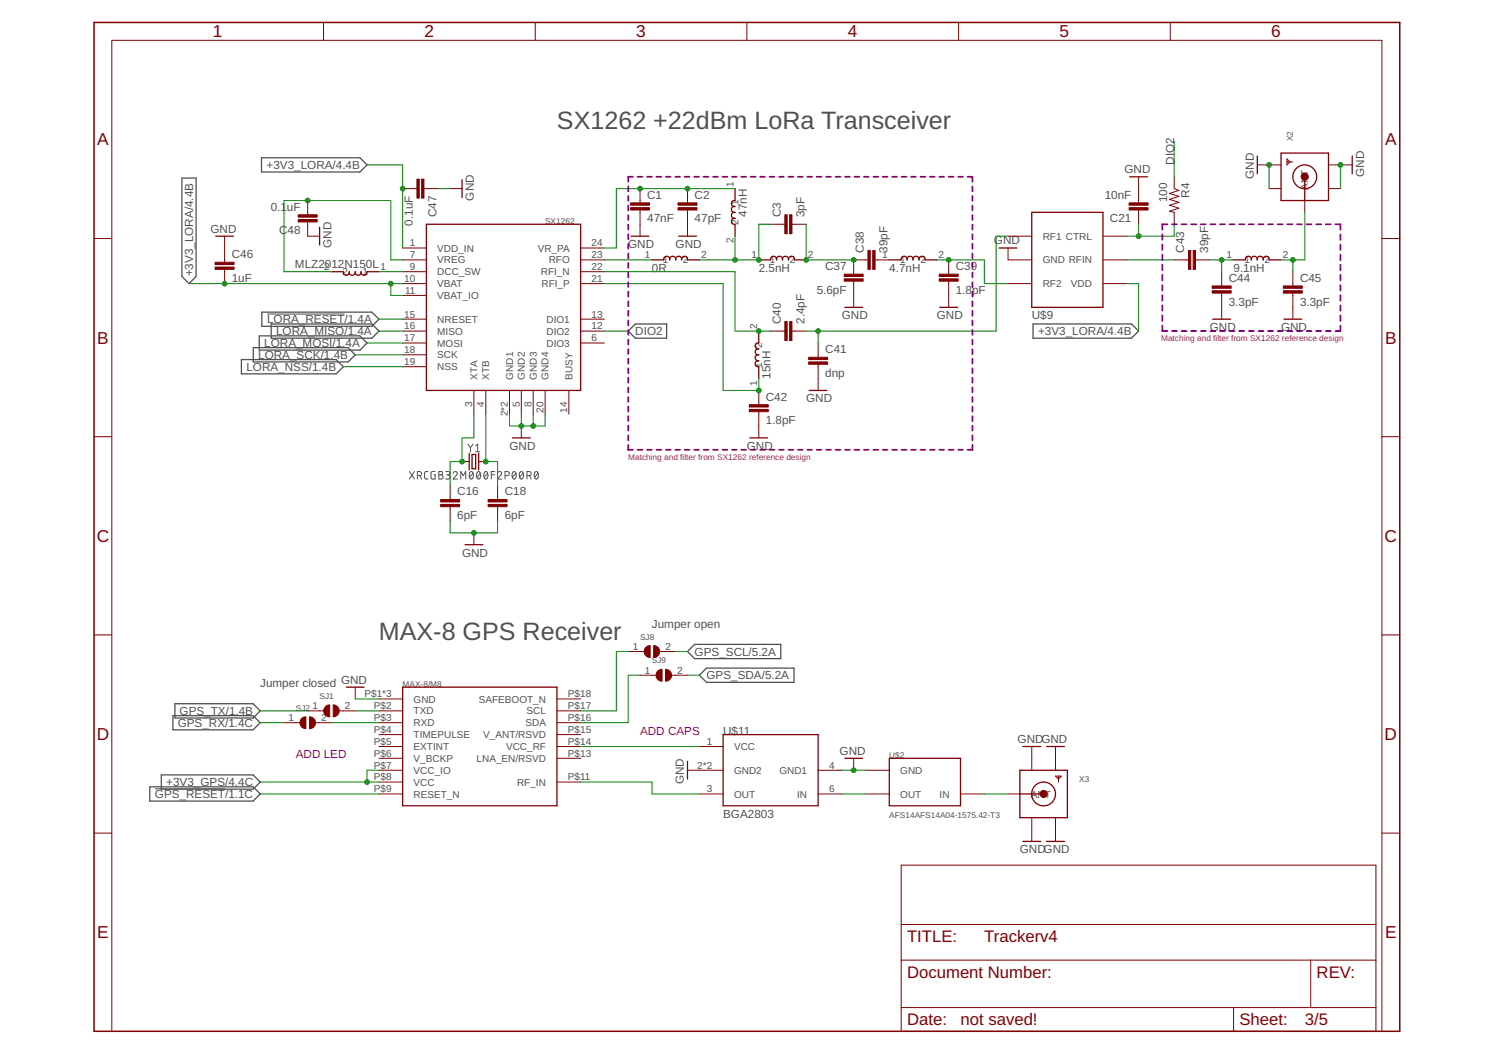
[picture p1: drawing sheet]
<svg xmlns="http://www.w3.org/2000/svg" width="297mm" height="210mm" viewBox="0 0 297 210" stroke-linecap="round" stroke-linejoin="round" font-family="sans-serif">
<g fill="none" stroke="#505050" stroke-width=".2">
<path d="M53.1 62.5h15.4M81.4 93.8l1 1.5M82.4 93.8l-1 1.5M83 94.6h.5a.41 .41 0 0 0 .4-.4 .41 .41 0 0 0-.4-.4h-.5v1.5M83.5 94.6l.4 .7M85.2 93.8h-.5l-.2 .3v1l.2 .2h.5M86.6 93.8h-.7l-.1 .2-.1 1 .2 .3h.7v-.8h-.3M87.3 93.8l.7 .1v.5l-.3 .1a.42 .42 0 0 1 .5 .4 .42 .42 0 0 1-.5 .4h-.4zM87.3 94.5h.4M88.7 93.8h.6l.2 .3-.2 .3-.4 .1M89.1 94.5a.42 .42 0 0 1 .4 .4 .42 .42 0 0 1-.4 .4h-.4M90.1 94.1a.41 .41 0 0 1 .6-.3 .41 .41 0 0 1 .2 .7l-.8 .8h.9"/>
<path d="M91.7 95.3v-1.5l.5 .8 .5-.8v1.5M93.1 88.4l.5 .7M93.5 93.9l.3-.1a.88 .88 0 0 1 0 1.5 .95 .95 0 0 1-.3-1.4zM93.6 89.1v.8M94.1 94.1l-.7 .9M94.1 88.4l-.5 .7M94.6 88.7l.4-.3v1.5M94.6 89.9h.9M95 93.9l.2-.1a.9 .9 0 0 1 0 1.5 .91 .91 0 0 1-.2-1.4zM95.5 94.1l-.6 .9M96.4 93.9l.3-.1a.88 .88 0 0 1 0 1.5 .95 .95 0 0 1-.3-1.4zM97 94.1l-.7 .9"/>
<path d="M97.7 94.5h.7M98.4 93.8h-.7v1.5M99 94.1a.41 .41 0 0 1 .5-.3 .41 .41 0 0 1 .2 .7l-.7 .8h.8M100.5 94.6h.4a.41 .41 0 0 0 .4-.4 .41 .41 0 0 0-.4-.4h-.4v1.5M102.1 93.9l.2-.1a.9 .9 0 0 1 0 1.5 .91 .91 0 0 1-.2-1.4zM102.6 94.1l-.6 .9M103.5 93.9l.2-.1a.88 .88 0 0 1 0 1.5 .93 .93 0 0 1-.2-1.4zM104.1 94.1l-.7 .9M104.8 94.6h.5a.41 .41 0 0 0 .4-.4 .41 .41 0 0 0-.4-.4h-.5v1.5M105.3 94.6l.4 .7M106.5 93.9l.2-.1a.88 .88 0 0 1 0 1.5 .95 .95 0 0 1-.2-1.4zM107 94.1l-.6 .9"/>
<path d="M30.8 157h14"/>
</g>
<g fill="none" stroke="#505050" stroke-width=".25">
<path d="M36.2 35.4h2.8v19.6l-1.4 1.4-1.4-1.4zM52 31.4h19.6l1.4 1.4-1.4 1.4h-19.6zM48 71.5h18.9l1.4 1.5-1.4 1.4h-18.9zM50.4 69.2h18.9l1.4 1.4-1.4 1.4h-18.9zM51.6 66.8h20l1.4 1.4-1.4 1.5h-20zM52.1 62.1h21.9l1.4 1.4-1.4 1.4h-21.9zM54 64.5h20l1.4 1.4-1.4 1.4h-20zM125 65.9l1.4-1.4h6.2v2.8h-6.2zM205.5 64.5h19.6l1.4 1.4-1.4 1.4h-19.6zM136.8 129.6l1.4-1.4h17.1v2.8h-17.1zM139.1 134.3l1.5-1.4h17.4v2.9h-17.4zM29.8 156.5h20.6l1.4 1.5-1.4 1.4h-20.6z"/>
<path d="M32.1 154.2h18.3l1.4 1.4-1.4 1.4h-18.3zM34.4 142.4h16l1.4 1.4-1.4 1.4h-16zM34.8 140h15.6l1.4 1.4-1.4 1.5h-15.6z"/>
</g>
<path d="M18.7 4.5h259.8v200.7h-259.8z" fill="none" stroke="#800000" stroke-width=".3"/>
<g fill="none" stroke="#800000" stroke-width=".2">
<path d="M64.4 4.5v3.5M106.5 4.5v3.5M148.6 4.5v3.5M190.7 4.5v3.5M232.8 4.5v3.5M61.2 39.9v2.8M80.1 37.5h2.9M84.4 37.5h2.8M89.6 37.5h2.3M127.3 37.5v2.9M136.8 37.5v2.9M226.5 35.2v5.2"/>
<path d="M233.6 35.2v2.3l.9 .4-1.8 .6 1.8 .6-1.8 .6 1.8 .6-1.8 .5 1.8 .6-1.8 .6 .9 .2v2.4M250.1 32.8h4.8M252.5 37.5h2.4M256.1 31.6l.5 .6-.5 .6zM256.1 32.2h1.1M259.6 39.9v2.3M264.3 37.5h2.4M264.3 32.8h4.7M18.7 47.5h3.5M44.7 47v5.2M44.7 53.6v2.8M61.2 44.2v2.8h2.4"/>
<path d="M80.1 49.3h4.7M80.1 51.7h4.7M80.1 54.1h4.7M80.1 56.4h4.7M80.1 58.8h4.7M115.5 49.3h4.7M115.5 51.7h4.7M115.5 54.1h4.7M115.5 56.4h4.7M127.3 41.8v5.2M136.8 41.8v5.2M153.3 44.6h2.8"/>
<path d="M157.6 44.6h2.8M169.8 55.9v5.3M172.7 51.7h-2.9v2.8M174.1 51.7h2.8M188.7 51.7v2.8M188.7 55.9v5.3M200.6 49.3v2.4h4.7M200.6 56.4h4.7M200.6 47h4.7M219.4 51.7h4.8M219.4 56.4h4.8M219.4 47h4.8"/>
<path d="M226.5 41.8v2.8M233.6 51.7h2.9M237.9 51.7h2.8M243.1 54.1v2.8M243.1 58.3v5.2M257.2 54.1v2.8M257.2 58.3v5.2M274.9 47.5h3.6M80.1 68.2h4.7M80.1 65.9h4.7M80.1 63.5h4.7M80.1 70.6h4.7"/>
<path d="M80.1 73h4.7M94.3 77.7v4.7M96.6 77.7v4.7M101.4 77.7v4.7M103.7 77.7v4.7M106.1 77.7v4.7M108.5 77.7v4.7M113.2 77.7v4.7M115.5 68.2h4.7M115.5 65.9h4.7M115.5 63.5h4.7M151 77.7v2.8"/>
<path d="M153.3 65.9h2.8M157.6 65.9h2.8M162.8 68.2v2.9M162.8 72.5v5.2M18.7 86.9h3.5M89.6 96.6v2.8M91.9 91.8h1.4M95.2 91.8h1.4M99 96.6v2.8M103.7 84.8v2.3M151 81.9v5.2M274.9 86.9h3.6"/>
<path d="M89.6 100.8v2.9M94.3 106v2.4M99 100.8v2.9M18.7 126.3h3.5M70.7 136.7v2.4M75.4 139.1h4.7M110.8 139.1h4.7M125 129.6h3.2M127.3 134.3h3.2M131.2 129.6h3.2M133.6 134.3h3.2M274.9 126.3h3.6"/>
<path d="M56.5 143.8h3.2M61.2 141.4h3.2M62.8 143.8h3.1M67.5 141.4h3.2M75.4 141.4h4.7M75.4 143.8h4.7M75.4 146.2h4.7M75.4 148.5h4.7M75.4 150.9h4.7M75.4 153.2h4.7M75.4 155.6h4.7M75.4 158h4.7"/>
<path d="M110.8 141.4h4.7M110.8 143.8h4.7M110.8 146.2h4.7M110.8 148.5h4.7M110.8 150.9h4.7M110.8 155.6h4.7M136.8 153.2h7.1M139.1 148.5h4.8M139.1 158h4.8M162.8 153.2h4.7M162.8 158h4.7M169.8 150.9v2.3"/>
<path d="M172.2 153.2h4.7M172.2 158h4.7M191.1 158h4.7M200.6 158h2.3M205.3 148.5v4.7M210 154.4h1.2l-.6 .6zM210 148.5v4.7M210.6 154.4v1.2M18.7 165.8h3.5M179.3 172.1h94.4v33.1h-94.4zM205.3 162.7v4.7M210 162.7v4.7"/>
<path d="M274.9 165.8h3.6M179.3 191h94.4M179.3 183.9h94.4M260.8 191v9.5M22.2 205.2v-197.2h252.7v197.2M179.3 200.5h94.4M245.4 200.5v4.7"/>
</g>
<g fill="none" stroke="#800000" stroke-width=".25">
<path d="M91.9 35.8v3.5M146.2 37.5v2.4a.6 .6 0 0 0-.7 .6 .6 .6 0 0 0 .7 .6 .6 .6 0 0 0-.7 .6 .6 .6 0 0 0 .7 .5 .6 .6 0 0 0-.7 .6 .6 .6 0 0 0 .7 .6 .6 .6 0 0 0-.7 .6 .6 .6 0 0 0 .7 .6v2.4M224.7 35.2h3.6M250.1 31.1v3.5M254.9 30.5h9.4v9.4h-9.4zM259.6 35.2v4.7M269 31.1v3.5M42.9 47h3.6M63.6 45.2v3.5M65.9 54.1h2.4a.6 .6 0 0 0 .6 .7 .6 .6 0 0 0 .6-.7 .6 .6 0 0 0 .6 .7 .6 .6 0 0 0 .6-.7 .6 .6 0 0 0 .6 .7 .6 .6 0 0 0 .5-.7 .6 .6 0 0 0 .6 .7 .6 .6 0 0 0 .6-.7h2.4M84.8 44.6h30.7v33.1h-30.7zM125.6 47h3.5"/>
<path d="M129.7 51.7h2.4a.6 .6 0 0 1 .6-.7 .6 .6 0 0 1 .5 .7 .6 .6 0 0 1 .6-.7 .6 .6 0 0 1 .6 .7 .6 .6 0 0 1 .6-.7 .6 .6 0 0 1 .6 .7 .6 .6 0 0 1 .6-.7 .6 .6 0 0 1 .6 .7h2.3M135 47h3.6M151 51.7h2.3a.6 .6 0 0 1 .6-.7 .6 .6 0 0 1 .6 .7 .6 .6 0 0 1 .6-.7 .6 .6 0 0 1 .6 .7 .6 .6 0 0 1 .6-.7 .6 .6 0 0 1 .6 .7 .6 .6 0 0 1 .6-.7 .6 .6 0 0 1 .6 .7h2.3M176.9 51.7h2.4a.6 .6 0 0 1 .6-.7 .6 .6 0 0 1 .6 .7 .6 .6 0 0 1 .6-.7 .6 .6 0 0 1 .6 .7 .6 .6 0 0 1 .5-.7 .6 .6 0 0 1 .6 .7 .6 .6 0 0 1 .6-.7 .6 .6 0 0 1 .6 .7h2.4M198.8 49.3h3.5M205.3 42.2h14.1v19h-14.1zM245.4 51.7h2.4a.6 .6 0 0 1 .6-.7 .6 .6 0 0 1 .6 .7 .6 .6 0 0 1 .6-.7 .6 .6 0 0 1 .5 .7 .6 .6 0 0 1 .6-.7 .6 .6 0 0 1 .6 .7 .6 .6 0 0 1 .6-.7 .6 .6 0 0 1 .6 .7h2.4M151 65.9v2.3a.6 .6 0 0 0-.8 .6 .6 .6 0 0 0 .8 .6 .6 .6 0 0 0-.8 .6 .6 .6 0 0 0 .8 .6 .6 .6 0 0 0-.8 .6 .6 .6 0 0 0 .8 .6 .6 .6 0 0 0-.8 .6 .6 .6 0 0 0 .8 .6v2.3M161 77.7h3.5M168.1 61.2h3.5M187 61.2h3.5M241.3 63.5h3.5"/>
<path d="M255.5 63.5h3.5M93.3 90.2v3.3M93.9 90.4h.7v2.9h-.7zM95.2 90.2v3.3M102 87.1h3.5M149.2 87.1h3.5M92.5 108.4h3.6M68.9 136.7h3.5M80.1 136.7h30.7v23.6h-30.7zM136.8 151.5v3.5M143.9 146.2h18.9v14.1h-18.9zM168.1 150.9h3.5"/>
<path d="M176.9 150.9h14.2v9.4h-14.2zM202.9 153.2h9.5v9.5h-9.5zM202.9 158h4.7M203.5 148.5h3.6M208.2 148.5h3.6M203.5 167.4h3.6M208.2 167.4h3.6"/>
<circle cx="259.6" cy="35.2" r="2.37"/>
<circle cx="207.6" cy="158" r="2.37"/>
</g>
<g fill="#800000" stroke="#800000" stroke-width=".2">
<path d="M66.3 140.3a1.19 1.19 0 0 1 1.2 1.1 1.19 1.19 0 0 1-1.2 1.2z" fill-rule="evenodd"/>
<path d="M64.7 140.7l.5-.4h.4v2.3a1.18 1.18 0 0 1-1.1-.7 1.18 1.18 0 0 1 .2-1.2z" fill-rule="evenodd"/>
<path d="M61.6 142.6a1.17 1.17 0 0 1 1.2 1.2 1.17 1.17 0 0 1-1.2 1.2z" fill-rule="evenodd"/>
<path d="M60 143l.5-.3 .4-.1v2.4a1.19 1.19 0 0 1-1.1-.7 1.19 1.19 0 0 1 .2-1.3z" fill-rule="evenodd"/>
<path d="M130 128.4a1.19 1.19 0 0 1 1.3 1.2 1.19 1.19 0 0 1-1.3 1.2z" fill-rule="evenodd"/>
<path d="M128.5 128.8l.8-.4v2.4a1.18 1.18 0 0 1-1-.7 1.18 1.18 0 0 1 .2-1.3z" fill-rule="evenodd"/>
<path d="M132.4 133.2a1.19 1.19 0 0 1 1.2 1.1 1.19 1.19 0 0 1-1.2 1.2z" fill-rule="evenodd"/>
<path d="M130.8 133.6l.9-.4v2.3a1.19 1.19 0 0 1-1.1-.7 1.19 1.19 0 0 1 .2-1.2z" fill-rule="evenodd"/>
<circle cx="259.6" cy="35.2" r=".72"/>
<circle cx="207.6" cy="158" r=".71"/>
</g>
<g fill="#800000" stroke="#800000" stroke-width=".2">
<path d="M87.7 100.4h3.7v.4h-3.7z"/>
<path d="M87.7 99.4h3.7v.5h-3.7z"/>
<path d="M97.1 100.4h3.8v.4h-3.8z"/>
<path d="M97.1 99.4h3.8v.5h-3.8z"/>
<path d="M224.6 40.4h3.8v.4h-3.8z"/>
<path d="M224.6 41.3h3.8v.5h-3.8z"/>
<path d="M125.5 41.3h3.7v.5h-3.7z"/>
<path d="M125.5 40.4h3.7v.4h-3.7z"/>
<path d="M134.9 41.3h3.8v.5h-3.8z"/>
<path d="M134.9 40.4h3.8v.4h-3.8z"/>
<path d="M157.1 42.7h.5v3.8h-.5z"/>
<path d="M156.1 42.7h.5v3.8h-.5z"/>
<path d="M168 55.5h3.7v.4h-3.7z"/>
<path d="M168 54.5h3.7v.5h-3.7z"/>
<path d="M173.6 49.8h.5v3.8h-.5z"/>
<path d="M172.7 49.8h.4v3.8h-.4z"/>
<path d="M186.9 55.5h3.7v.4h-3.7z"/>
<path d="M186.9 54.5h3.7v.5h-3.7z"/>
<path d="M157.1 64h.5v3.8h-.5z"/>
<path d="M156.1 64h.5v3.8h-.5z"/>
<path d="M160.9 72h3.8v.5h-3.8z"/>
<path d="M160.9 71.1h3.8v.4h-3.8z"/>
<path d="M149.1 81.4h3.7v.5h-3.7z"/>
<path d="M149.1 80.5h3.7v.5h-3.7z"/>
<path d="M237.4 49.8h.4v3.8h-.4z"/>
<path d="M236.5 49.8h.4v3.8h-.4z"/>
<path d="M241.2 57.8h3.7v.5h-3.7z"/>
<path d="M241.2 56.9h3.7v.5h-3.7z"/>
<path d="M255.3 57.8h3.8v.5h-3.8z"/>
<path d="M255.3 56.9h3.8v.5h-3.8z"/>
<path d="M42.8 53.1h3.8v.5h-3.8z"/>
<path d="M42.8 52.2h3.8v.4h-3.8z"/>
<path d="M59.3 42.7h3.8v.5h-3.8z"/>
<path d="M59.3 43.7h3.8v.5h-3.8z"/>
<path d="M83 35.6h.4v3.8h-.4z"/>
<path d="M83.9 35.6h.4v3.8h-.4z"/>
</g>
<g fill="none" stroke="#008000" stroke-width=".2">
<path d="M73 32.8h7.1v16.5M87.2 37.5h2.4M146.2 37.5h-23.6v11.8h-2.4M233.6 28.1v7.1M252.5 32.8v4.7M266.7 32.8v4.7M37.6 56.4h42.5M75.4 54.1h4.7M77.7 56.4v2.4h2.4M80.1 51.7h-2.4v-11.8h-21.2v14.2h9.4M120.2 54.1h26v11.8h7.1M120.2 56.4h23.7v21.3h7.1v-2.4"/>
<path d="M120.2 51.7h9.5M146.2 47v4.7M153.3 44.6h-2.3v7.1h-11.9M160.4 44.6v7.1h9.4M186.4 51.7h9.4v4.7h4.8M200.6 47h-2.4v18.9h-37.8M224.2 56.4h2.3v9.5M224.2 51.7h9.4M226.5 44.6v2.4M233.6 44.6v2.4h-9.4M240.7 51.7h4.7M243.1 51.7v2.4"/>
<path d="M257.2 51.7v2.4M259.6 42.2v9.5h-4.7M68.3 73h11.8M70.7 70.6h9.4M73 68.2h7.1M75.4 65.9h4.7M75.4 63.5h4.7M120.2 65.9h4.8M162.8 65.9v2.3M94.3 82.4v4.7h-2.4v4.7h-2.3v4.8M96.6 82.4v9.4h2.4v4.8M101.4 82.4v2.4h7.1v-2.4"/>
<path d="M103.7 82.4v2.4M106.1 82.4v2.4M89.6 103.7v2.3h9.4v-2.3M70.7 139.1h4.7M125 129.6h-2.4v11.8h-7.1M127.3 134.3h-2.3v9.5h-9.5M134.4 129.6h2.4M136.8 134.3h2.3M51.8 141.4h9.4M51.8 143.8h4.7M51.8 155.6h23.6M51.8 158h23.6"/>
<path d="M65.9 143.8h9.5M70.7 141.4h4.7M75.4 153.2h-2.4v2.4M115.5 155.6h14.2v2.4h9.4M115.5 148.5h23.6M167.5 153.2h4.7M167.5 158h4.7M195.8 158h4.8"/>
</g>
<g fill="#008000" stroke="#008000" stroke-width=".2">
<circle cx="103.7" cy="84.8" r=".47"/>
<circle cx="106.1" cy="84.8" r=".47"/>
<circle cx="94.3" cy="106" r=".47"/>
<circle cx="169.8" cy="153.2" r=".47"/>
<circle cx="252.5" cy="32.8" r=".47"/>
<circle cx="266.7" cy="32.8" r=".47"/>
<circle cx="73" cy="155.6" r=".47"/>
<circle cx="77.7" cy="56.4" r=".47"/>
<circle cx="44.7" cy="56.4" r=".47"/>
<circle cx="80.1" cy="37.5" r=".47"/>
<circle cx="91.9" cy="91.8" r=".47"/>
<circle cx="96.6" cy="91.8" r=".47"/>
<circle cx="226.5" cy="47" r=".47"/>
<circle cx="188.7" cy="51.7" r=".47"/>
<circle cx="127.3" cy="37.5" r=".47"/>
<circle cx="136.8" cy="37.5" r=".47"/>
<circle cx="151" cy="51.7" r=".47"/>
<circle cx="146.2" cy="51.7" r=".47"/>
<circle cx="169.8" cy="51.7" r=".47"/>
<circle cx="160.4" cy="51.7" r=".47"/>
<circle cx="151" cy="77.7" r=".47"/>
<circle cx="151" cy="65.9" r=".47"/>
<circle cx="162.8" cy="65.9" r=".47"/>
<circle cx="243.1" cy="51.7" r=".47"/>
<circle cx="257.2" cy="51.7" r=".47"/>
<circle cx="61.2" cy="39.9" r=".47"/>
</g>
<g fill="none" stroke="#800080" stroke-width=".36">
<path d="M125 37.1v1M125 39v1M125.9 35.2h-.9v1M126.9 35.2h.9M128.7 35.2h1M130.6 35.2h1M132.5 35.2h.9M134.4 35.2h.9M136.2 35.2h1M138.1 35.2h1M140 35.2h.9M141.9 35.2h.9"/>
<path d="M143.7 35.2h1M145.6 35.2h1M147.5 35.2h.9M149.4 35.2h.9M151.2 35.2h1M153.1 35.2h1M155 35.2h.9M156.9 35.2h.9M158.7 35.2h1M160.6 35.2h1M162.5 35.2h.9M164.4 35.2h.9"/>
<path d="M166.2 35.2h1M168.1 35.2h1M170 35.2h.9M171.9 35.2h.9M173.8 35.2h.9M175.6 35.2h1M177.5 35.2h1M179.4 35.2h.9M181.3 35.2h.9M183.1 35.2h1M185 35.2h1M186.9 35.2h.9"/>
<path d="M188.8 35.2h.9M190.6 35.2h1M192.5 35.2h1v1M193.5 37.1v1M193.5 39v1M125 40.9v1M125 42.8v1M125 44.7v1M125 46.6v1M125 48.5v1M125 50.4v1M125 52.3v1"/>
<path d="M125 54.2v1M125 56.1v1M125 58v1M125 59.9v1M193.5 40.9v1M193.5 42.8v1M193.5 44.7v1M193.5 46.6v1M193.5 48.5v1M193.5 50.4v1M193.5 52.3v1M193.5 54.2v1"/>
<path d="M193.5 56.1v1M193.5 58v1M193.5 59.9v1M231.2 46.6v1.1M231.2 48.7v1M231.2 50.7v1.1M231.2 52.7v1.1M231.2 54.7v1.1M231.2 56.7v1.1M231.2 58.7v1.1M232.2 44.6h-1v1.1M233.2 44.6h.9"/>
<path d="M235.1 44.6h1M237 44.6h1M238.9 44.6h1M240.8 44.6h1M242.7 44.6h1M244.6 44.6h1M246.5 44.6h1M248.5 44.6h.9M250.4 44.6h1M252.3 44.6h1M254.2 44.6h1M256.1 44.6h1"/>
<path d="M258 44.6h1M259.9 44.6h1M261.9 44.6h.9M263.8 44.6h1M265.7 44.6h1v1.1M266.7 46.6v1.1M266.7 48.7v1M266.7 50.7v1.1M266.7 52.7v1.1M266.7 54.7v1.1M266.7 56.7v1.1M266.7 58.7v1.1"/>
<path d="M125 61.8v1M125 63.8v.9M125 65.7v.9M125 67.6v.9M125 69.5v.9M125 71.4v.9M125 73.3v1M125 75.2v1M125 77.1v1M125 79v1M193.5 61.8v1M193.5 63.8v.9"/>
<path d="M193.5 65.7v.9M193.5 67.6v.9M193.5 69.5v.9M193.5 71.4v.9M193.5 73.3v1M193.5 75.2v1M193.5 77.1v1M193.5 79v1M231.2 64.8v1.1h1M231.2 60.7v1.1M231.2 62.8v1.1M233.2 65.9h.9"/>
<path d="M235.1 65.9h1M237 65.9h1M238.9 65.9h1M240.8 65.9h1M242.7 65.9h1M244.6 65.9h1M246.5 65.9h1M248.5 65.9h.9M250.4 65.9h1M252.3 65.9h1M254.2 65.9h1M256.1 65.9h1"/>
<path d="M258 65.9h1M259.9 65.9h1M261.9 65.9h.9M263.8 65.9h1M266.7 60.7v1.1M266.7 62.8v1.1M266.7 64.8v1.1h-1M125 88.5v1h.9M125 80.9v1M125 82.8v1M125 84.7v1M125 86.6v1"/>
<path d="M126.9 89.5h.9M128.7 89.5h1M130.6 89.5h1M132.5 89.5h.9M134.4 89.5h.9M136.2 89.5h1M138.1 89.5h1M140 89.5h.9M141.9 89.5h.9M143.7 89.5h1M145.6 89.5h1M147.5 89.5h.9"/>
<path d="M149.4 89.5h.9M151.2 89.5h1M153.1 89.5h1M155 89.5h.9M156.9 89.5h.9M158.7 89.5h1M160.6 89.5h1M162.5 89.5h.9M164.4 89.5h.9M166.2 89.5h1M168.1 89.5h1M170 89.5h.9"/>
<path d="M171.9 89.5h.9M173.8 89.5h.9M175.6 89.5h1M177.5 89.5h1M179.4 89.5h.9M181.3 89.5h.9M183.1 89.5h1M185 89.5h1M186.9 89.5h.9M188.8 89.5h.9M190.6 89.5h1M193.5 80.9v1"/>
<path d="M193.5 82.8v1M193.5 84.7v1M193.5 86.6v1M193.5 88.5v1h-1"/>
</g>
<g font-size="5" fill="#505050">
<text x="110.8" y="25.7">SX1262 +22dBm LoRa Transceiver</text>
<text x="75.4" y="127.3">MAX-8 GPS Receiver</text>
</g>
<g font-size="3.4" fill="#800000">
<text x="42.4" y="7.5">1</text>
<text x="84.5" y="7.5">2</text>
<text x="126.6" y="7.5">3</text>
<text x="168.7" y="7.5">4</text>
<text x="210.8" y="7.5">5</text>
<text x="252.9" y="7.5">6</text>
<text x="19.3" y="28.9">A</text>
<text x="275.6" y="28.9">A</text>
<text x="19.3" y="68.4">B</text>
<text x="275.6" y="68.4">B</text>
<text x="19.3" y="107.8">C</text>
<text x="275.5" y="107.8">C</text>
<text x="19.3" y="147.2">D</text>
<text x="275.5" y="147.2">D</text>
<text x="19.3" y="186.7">E</text>
<text x="275.6" y="186.7">E</text>
</g>
<g font-size="3.3" fill="#800000">
<text x="180.5" y="187.5">TITLE:</text>
<text x="195.8" y="187.5">Trackerv4</text>
<text x="180.5" y="194.6">Document Number:</text>
<text x="261.9" y="194.6">REV:</text>
<text x="180.5" y="204">Date:</text>
<text x="191.1" y="204">not saved!</text>
<text x="246.6" y="204">Sheet:</text>
<text x="259.6" y="204">3/5</text>
</g>
<g font-size="2.3" fill="#505050">
<text x="53" y="33.6">+3V3_LORA/4.4B</text>
<text x="223.7" y="34.5">GND</text>
<text x="233.6" y="32.8" transform="rotate(-90 233.6 32.8)">DIO2</text>
<text x="249.4" y="35.6" transform="rotate(-90 249.4 35.6)">GND</text>
<text x="271.4" y="35.2" transform="rotate(-90 271.4 35.2)">GND</text>
<text x="53.9" y="41.9">0.1</text>
<text x="57.1" y="41.9">uF</text>
<text x="94.3" y="39.9" transform="rotate(-90 94.3 39.9)">GND</text>
<text x="128.8" y="39.5">C1</text>
<text x="138.2" y="39.5">C2</text>
<text x="219.8" y="39.5">10nF</text>
<text x="232.2" y="40.2" transform="rotate(-90 232.2 40.2)">100</text>
<text x="236.7" y="39.3" transform="rotate(-90 236.7 39.3)">R4</text>
<text x="41.9" y="46.3">GND</text>
<text x="55.5" y="46.6">C48</text>
<text x="82.1" y="44.9" transform="rotate(-90 82.1 44.9)">0.1uF</text>
<text x="86.8" y="43.2" transform="rotate(-90 86.8 43.2)">C47</text>
<text x="128.8" y="44.3">47nF</text>
<text x="138.2" y="44.3">47pF</text>
<text x="148.6" y="43.1" transform="rotate(-90 148.6 43.1)">47nH</text>
<text x="155.3" y="43.2" transform="rotate(-90 155.3 43.2)">C3</text>
<text x="160" y="43.2" transform="rotate(-90 160 43.2)">3pF</text>
<text x="220.8" y="44.3">C21</text>
<text x="46.1" y="51.3">C46</text>
<text x="58.7" y="53.4">MLZ2012N150L</text>
<text x="65.9" y="49.3" transform="rotate(-90 65.9 49.3)">GND</text>
<text x="125" y="49.3">GND</text>
<text x="134.4" y="49.3">GND</text>
<text x="164.2" y="53.7">C37</text>
<text x="171.9" y="50.3" transform="rotate(-90 171.9 50.3)">C38</text>
<text x="176.6" y="50.3" transform="rotate(-90 176.6 50.3)">39pF</text>
<text x="190.2" y="53.7">C39</text>
<text x="197.7" y="48.6">GND</text>
<text x="235.6" y="50.3" transform="rotate(-90 235.6 50.3)">C43</text>
<text x="240.3" y="50.3" transform="rotate(-90 240.3 50.3)">39pF</text>
<text x="38.4" y="55" transform="rotate(-90 38.4 55)">+3V3_LORA/4.4B</text>
<text x="46.1" y="56.1">1uF</text>
<text x="129.7" y="54.1">0R</text>
<text x="151" y="54.1">2.5nH</text>
<text x="162.5" y="58.4">5.6pF</text>
<text x="176.9" y="54.1">4.7nH</text>
<text x="190.2" y="58.4">1.8pF</text>
<text x="244.5" y="56.1">C44</text>
<text x="245.4" y="54.1">9.1nH</text>
<text x="258.6" y="56.1">C45</text>
<text x="53.1" y="64.3">LORA_RESET/1.4A</text>
<text x="155.3" y="64.5" transform="rotate(-90 155.3 64.5)">C40</text>
<text x="160" y="64.5" transform="rotate(-90 160 64.5)">2.4pF</text>
<text x="167.5" y="63.5">GND</text>
<text x="186.4" y="63.5">GND</text>
<text x="205.3" y="63.5">U$9</text>
<text x="240.7" y="65.9">GND</text>
<text x="244.5" y="60.8">3.3pF</text>
<text x="254.9" y="65.9">GND</text>
<text x="258.6" y="60.8">3.3pF</text>
<text x="51.4" y="71.4">LORA_SCK/1.4B</text>
<text x="52.6" y="69.1">LORA_MOSI/1.4A</text>
<text x="54.9" y="66.7">LORA_MISO/1.4A</text>
<text x="126.4" y="66.7">DIO2</text>
<text x="164.2" y="70.2">C41</text>
<text x="206.5" y="66.7">+3V3_LORA/4.4B</text>
<text x="49" y="73.8">LORA_NSS/1.4B</text>
<text x="153.3" y="75.3" transform="rotate(-90 153.3 75.3)">15nH</text>
<text x="164.2" y="75">dnp</text>
<text x="152.4" y="79.7">C42</text>
<text x="160.4" y="80">GND</text>
<text x="101.4" y="89.5">GND</text>
<text x="148.6" y="89.5">GND</text>
<text x="152.4" y="84.4">1.8pF</text>
<text x="91" y="98.6">C16</text>
<text x="100.4" y="98.6">C18</text>
<text x="91" y="103.3">6pF</text>
<text x="100.4" y="103.3">6pF</text>
<text x="91.9" y="110.7">GND</text>
<text x="129.7" y="124.9">Jumper open</text>
<text x="138.2" y="130.5">GPS_SCL/5.2A</text>
<text x="51.8" y="136.7">Jumper closed</text>
<text x="67.9" y="136">GND</text>
<text x="140.6" y="135.2">GPS_SDA/5.2A</text>
<text x="35.7" y="142.3">GPS_TX/1.4B</text>
<text x="35.3" y="144.6">GPS_RX/1.4C</text>
<text x="143.9" y="146.2">U$11</text>
<text x="202.5" y="147.8">GNDGND</text>
<text x="167" y="150.2">GND</text>
<text x="30.8" y="158.8">GPS_RESET/1.1C</text>
<text x="33.1" y="156.4">+3V3_GPS/4.4C</text>
<text x="136.1" y="156" transform="rotate(-90 136.1 156)">GND</text>
<text x="143.9" y="162.7">BGA2803</text>
<text x="202.9" y="169.8">GNDGND</text>
</g>
<g font-size="2.3" fill="#800080">
<text x="127.3" y="146.2">ADD CAPS</text>
<text x="58.9" y="150.9">ADD LED</text>
</g>
<g font-size="2" fill="#505050">
<text x="145.9" y="37.2" transform="rotate(-90 145.9 37.2)">1</text>
<text x="146.9" y="40.8" transform="rotate(-90 146.9 40.8)">1</text>
<text x="260.3" y="37.7" transform="rotate(-90 260.3 37.7)">ANT</text>
<text x="146.9" y="44.8" transform="rotate(-90 146.9 44.8)">2</text>
<text x="207.4" y="47.7">RF1 CTRL</text>
<text x="64.5" y="53.7">2</text>
<text x="75.7" y="53.7">1</text>
<text x="81.6" y="49">1</text>
<text x="81.6" y="51.4">7</text>
<text x="81.6" y="53.7">9</text>
<text x="87" y="50.1">VDD_IN</text>
<text x="87" y="52.4">VREG</text>
<text x="107" y="50.1">VR_PA</text>
<text x="109.2" y="52.4">RFO</text>
<text x="117.7" y="53.7">22</text>
<text x="117.7" y="51.4">23</text>
<text x="117.7" y="49">24</text>
<text x="128.3" y="51.4">1</text>
<text x="131.9" y="52.4">1</text>
<text x="135.9" y="52.4">2</text>
<text x="139.5" y="51.4">2</text>
<text x="145.9" y="48.4" transform="rotate(-90 145.9 48.4)">2</text>
<text x="149.5" y="51.4">1</text>
<text x="153.1" y="52.4">1</text>
<text x="157.1" y="52.4">2</text>
<text x="160.7" y="51.4">2</text>
<text x="175.5" y="51.4">1</text>
<text x="179.1" y="52.4">1</text>
<text x="183.1" y="52.4">2</text>
<text x="186.7" y="51.4">2</text>
<text x="207.4" y="52.4">GND RFIN</text>
<text x="244" y="51.4">1</text>
<text x="247.6" y="52.4">1</text>
<text x="251.6" y="52.4">2</text>
<text x="255.2" y="51.4">2</text>
<text x="68.1" y="54.8">2</text>
<text x="72.1" y="54.8">1</text>
<text x="80.4" y="56.1">10</text>
<text x="80.6" y="58.5">11</text>
<text x="87" y="54.8">DCC_SW</text>
<text x="87" y="57.1">VBAT</text>
<text x="87" y="59.5">VBAT_IO</text>
<text x="107.6" y="54.8">RFI_N</text>
<text x="107.7" y="57.1">RFI_P</text>
<text x="117.7" y="56.1">21</text>
<text x="207.4" y="57.1">RF2</text>
<text x="213.1" y="57.1">VDD</text>
<text x="80.4" y="63.2">15</text>
<text x="80.4" y="65.5">16</text>
<text x="87" y="64.2">NRESET</text>
<text x="108.7" y="64.2">DIO1</text>
<text x="117.7" y="65.5">12</text>
<text x="117.7" y="63.2">13</text>
<text x="150.6" y="65.5" transform="rotate(-90 150.6 65.5)">2</text>
<text x="80.4" y="67.9">17</text>
<text x="80.4" y="70.3">18</text>
<text x="87" y="66.6">MISO</text>
<text x="87" y="68.9">MOSI</text>
<text x="87" y="71.3">SCK</text>
<text x="108.7" y="68.9">DIO3</text>
<text x="108.7" y="66.6">DIO2</text>
<text x="117.7" y="67.9">6</text>
<text x="151.7" y="69.1" transform="rotate(-90 151.7 69.1)">2</text>
<text x="80.4" y="72.6">19</text>
<text x="87" y="73.7">NSS</text>
<text x="95" y="75.5" transform="rotate(-90 95 75.5)">XTA</text>
<text x="97.4" y="75.5" transform="rotate(-90 97.4 75.5)">XTB</text>
<text x="102.1" y="75.5" transform="rotate(-90 102.1 75.5)">GND1</text>
<text x="104.4" y="75.5" transform="rotate(-90 104.4 75.5)">GND2</text>
<text x="106.8" y="75.5" transform="rotate(-90 106.8 75.5)">GND3</text>
<text x="109.2" y="75.5" transform="rotate(-90 109.2 75.5)">GND4</text>
<text x="113.9" y="75.5" transform="rotate(-90 113.9 75.5)">BUSY</text>
<text x="150.6" y="76.7" transform="rotate(-90 150.6 76.7)">1</text>
<text x="151.7" y="73.1" transform="rotate(-90 151.7 73.1)">1</text>
<text x="93.9" y="81" transform="rotate(-90 93.9 81)">3</text>
<text x="96.3" y="81" transform="rotate(-90 96.3 81)">4</text>
<text x="101" y="82.8" transform="rotate(-90 101 82.8)">2*2</text>
<text x="103.4" y="81" transform="rotate(-90 103.4 81)">5</text>
<text x="105.8" y="81" transform="rotate(-90 105.8 81)">8</text>
<text x="108.1" y="82.1" transform="rotate(-90 108.1 82.1)">20</text>
<text x="112.8" y="82.1" transform="rotate(-90 112.8 82.1)">14</text>
<text x="125.9" y="129.3">1</text>
<text x="132.4" y="129.3">2</text>
<text x="128.3" y="134">1</text>
<text x="134.8" y="134">2</text>
<text x="57.4" y="143.5">1</text>
<text x="62.1" y="141.1">1</text>
<text x="63.9" y="143.5">2</text>
<text x="68.6" y="141.1">2</text>
<text x="72.5" y="138.7">P$1*3</text>
<text x="74.4" y="141.1">P$2</text>
<text x="74.4" y="143.5">P$3</text>
<text x="82.3" y="139.8">GND</text>
<text x="82.3" y="142.1">TXD</text>
<text x="95.3" y="139.8">SAFEBOOT_N</text>
<text x="104.8" y="142.1">SCL</text>
<text x="113" y="143.5">P$16</text>
<text x="113" y="141.1">P$17</text>
<text x="113" y="138.7">P$18</text>
<text x="74.4" y="145.8">P$4</text>
<text x="74.4" y="148.2">P$5</text>
<text x="82.3" y="144.5">RXD</text>
<text x="82.3" y="146.9">TIMEPULSE</text>
<text x="82.3" y="149.2">EXTINT</text>
<text x="96.1" y="146.9">V_ANT/RSVD</text>
<text x="100.7" y="149.2">VCC_RF</text>
<text x="104.6" y="144.5">SDA</text>
<text x="113" y="148.2">P$14</text>
<text x="113" y="145.8">P$15</text>
<text x="140.6" y="148.2">1</text>
<text x="146" y="149.2">VCC</text>
<text x="74.4" y="150.5">P$6</text>
<text x="74.4" y="152.9">P$7</text>
<text x="74.4" y="155.3">P$8</text>
<text x="82.3" y="151.6">V_BCKP</text>
<text x="82.3" y="153.9">VCC_IO</text>
<text x="94.8" y="151.6">LNA_EN/RSVD</text>
<text x="113" y="155.3">P$11</text>
<text x="113" y="150.5">P$13</text>
<text x="138.7" y="152.9">2*2</text>
<text x="146" y="153.9">GND2</text>
<text x="155.1" y="154">GND1</text>
<text x="164.9" y="152.9">4</text>
<text x="179.1" y="153.9">GND</text>
<text x="74.4" y="157.6">P$9</text>
<text x="82.3" y="156.3">VCC</text>
<text x="82.3" y="158.7">RESET_N</text>
<text x="102.9" y="156.3">RF_IN</text>
<text x="140.6" y="157.6">3</text>
<text x="146" y="158.7">OUT</text>
<text x="158.6" y="158.7">IN</text>
<text x="164.9" y="157.6">6</text>
<text x="179.1" y="158.7">OUT</text>
<text x="186.9" y="158.7">IN</text>
<text x="205.1" y="158.7">ANT</text>
</g>
<g font-size="1.7" fill="#505050">
<text x="257.2" y="28.1" transform="rotate(-90 257.2 28.1)">X2</text>
<text x="108.4" y="44.6">SX1262</text>
<text x="127.3" y="127.3">SJ8</text>
<text x="129.7" y="132">SJ9</text>
<text x="80.1" y="136.7">MAX-8/M8</text>
<text x="58.9" y="141.4">SJ2</text>
<text x="63.6" y="139.1">SJ1</text>
<text x="176.9" y="150.9">U$2</text>
<text x="214.7" y="155.6">X3</text>
<text x="176.9" y="162.7">AFS14AFS14A04-1575.42-T3</text>
</g>
<g font-size="1.7" fill="#800080">
<text x="231" y="67.8">Matching and filter from SX1262 reference design</text>
<text x="125" y="91.6">Matching and filter from SX1262 reference design</text>
</g>
</svg>
